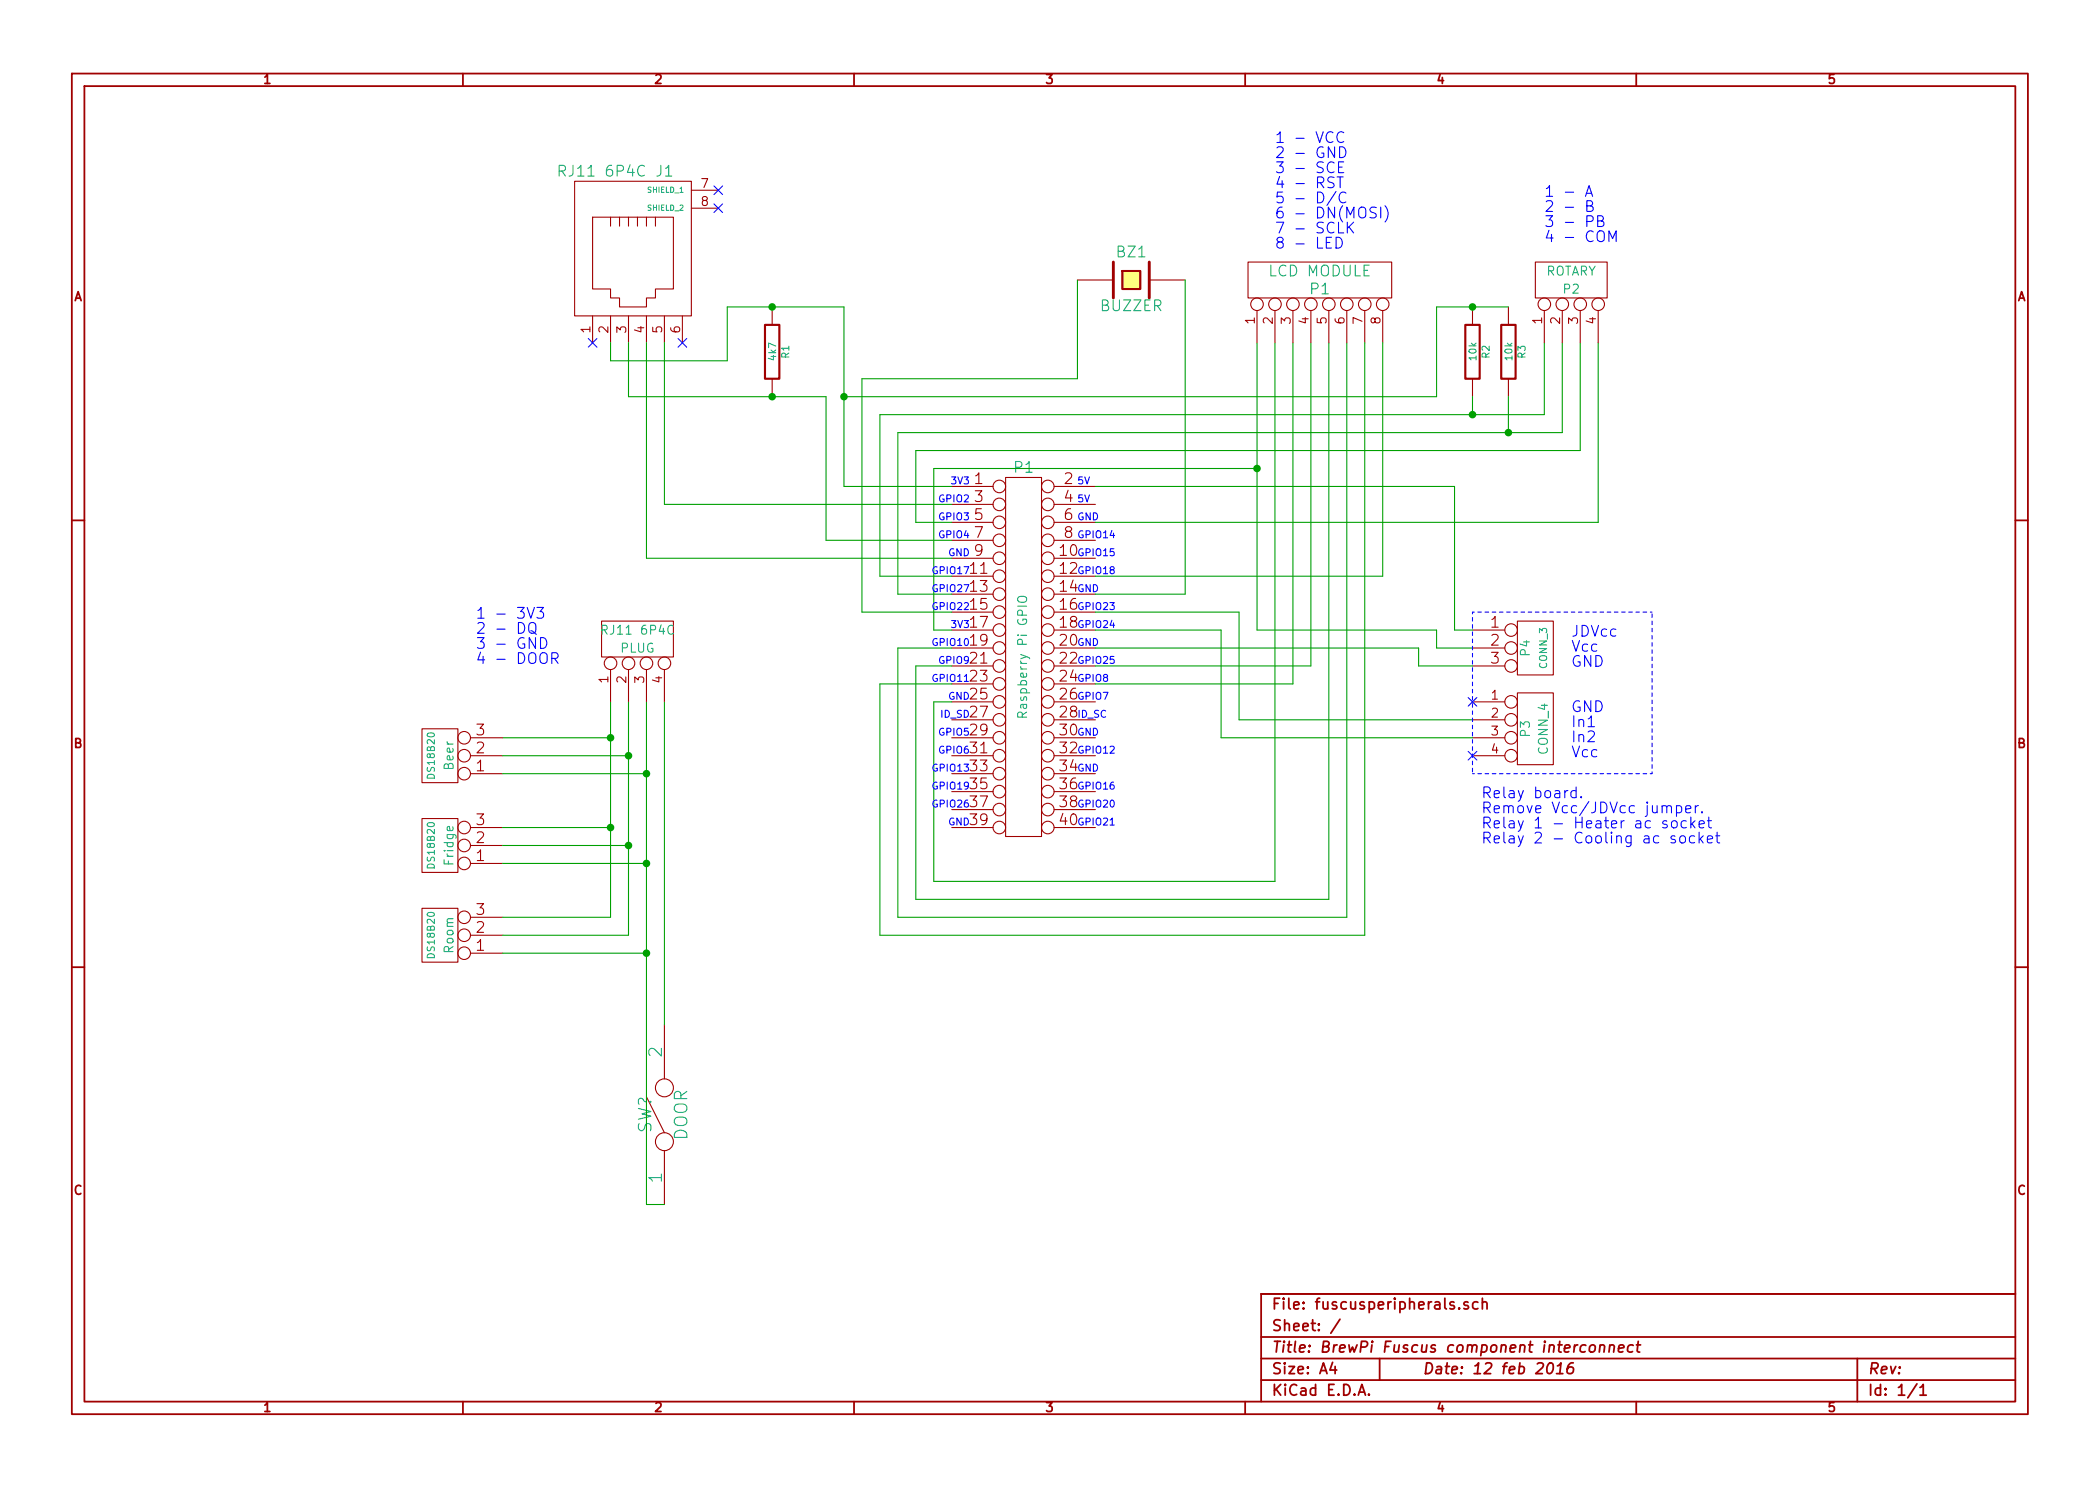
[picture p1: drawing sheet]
<svg xmlns="http://www.w3.org/2000/svg" width="297mm" height="210mm" viewBox="0 0 297 210" stroke-linecap="round" stroke-linejoin="round" font-family="sans-serif">
<g fill="none" stroke="#a00000" stroke-width=".25">
<path d="M10.2 10.4h276.6v189.7h-276.6zM11.9 12.2h273.2v186.1h-273.2zM65.5 10.4v1.8M120.8 10.4v1.8M176.1 10.4v1.8M231.4 10.4v1.8M10.2 73.6h1.7M285.1 73.6h1.7M10.2 136.8h1.7M285.1 136.8h1.7M65.5 198.3v1.8M120.8 198.3v1.8"/>
<path d="M176.1 198.3v1.8M178.4 189.2h106.7M178.4 195.3h106.7M178.4 192.2h106.7M188.5 192.8l-.4 1h1M188.8 193.3v1.1M189.5 186.7l-1.3 1.9M192.1 197.4l.5-1.5 .5 1.5M192.3 197h.7M193.6 197.3h.1l-.1 .1-.1-.1h.1v.1M195.1 192.2v3.1M205.7 184.3l-.4-.1-.2 .2 .1 .2 .5 .2v.1v.2l-.2 .1-.4-.1"/>
<path d="M206.4 185.1h.1l-.1 .1-.1-.1h.1v.1M207.6 184.3l-.3-.1-.2 .2v.2l.5 .2 .1 .1-.1 .2-.1 .1-.4-.1M209 184.3a.48 .48 0 0 0-.6 0l-.1 .6a.48 .48 0 0 0 .7 .2M209.7 184.3a.38 .38 0 0 1 .6 .1v.8M209.7 183.7v1.5M219.1 192.9a.34 .34 0 0 1 .6 .2 .87 .87 0 0 1-.6 1.3l-.2-.1a1.13 1.13 0 0 1 .2-1.4zM220.2 194.4h.9M220.3 193.3l.5-.5-.2 1.6M222.5 192.8a.72 .72 0 0 0-.8 .7v.7a.52 .52 0 0 0 .8-.1v-.5a.49 .49 0 0 0-.8 .1M224.3 190.4a.51 .51 0 0 0-.8 .2v.6a.53 .53 0 0 0 .7 0M224.9 190.4a.39 .39 0 0 1 .5-.1 .39 .39 0 0 1 .3 .3l-.2 .6a.41 .41 0 0 1-.7-.2zM226.3 190.4a.38 .38 0 0 1 .7 .1l-.1 .8"/>
<path d="M226.3 190.3l-.1 1M227.7 190.4a.38 .38 0 0 1 .6 .1l-.1 .8M227.7 190.3l-.1 1M228.9 190.8l.8-.1-.1-.3-.1-.1-.4 .1-.2 .7 .2 .2 .4-.1M231 190.4a.51 .51 0 0 0-.7 .2v.6a.53 .53 0 0 0 .6 0M231.4 198.3v1.8M231.5 190.3h.6M231.7 189.8l-.1 1.3v.1l.3 .1M262.7 192.2v6.1M271.1 195.8l-1.3 2M271.6 196.3l.4-.4v1.5M271.6 197.4h.9"/>
<path d="M285.1 183.1h-106.7v15.2"/>
</g>
<g fill="none" stroke="#a00000" stroke-width=".15">
<path d="M81.3 25.6h16.5v19.1h-16.5zM83.8 30.7h11.4v10.2h-2.5v1.3h-1.3v1.2h-3.8v-1.2h-1.2v-1.3h-2.6zM86.4 30.7v1.3M87.6 30.7v1.3M88.9 30.7v1.3M90.2 30.7v1.3M91.4 30.7v1.3M92.7 30.7v1.3M97.8 26.9h3.8M97.8 29.5h3.8M152.4 39.6h5.1M162.6 39.6h5"/>
<path d="M176.5 37.1h20.3v5.1h-20.3zM217.2 37.1h10.1v5.1h-10.1zM83.8 44.7v3.8M86.4 44.7v3.8M88.9 44.7v3.8M91.4 44.7v3.8M94 44.7v3.8M96.5 44.7v3.8M109.2 43.4v2.6M109.2 53.6v2.5M177.8 43.9v4.6M180.3 43.9v4.6"/>
<path d="M182.9 43.9v4.6M185.4 43.9v4.6M188 43.9v4.6M190.5 43.9v4.6M193 43.9v4.6M195.6 43.9v4.6M208.3 43.4v2.6M208.3 53.6v2.5M213.4 43.4v2.6M213.4 53.6v2.5M218.4 43.9v4.6M221 43.9v4.6"/>
<path d="M223.5 43.9v4.6M226.1 43.9v4.6M134.6 68.8h5.9M134.6 71.4h5.9M134.6 73.9h5.9M134.6 76.4h5.9M134.6 79h5.9M142.2 67.6h5.1v50.8h-5.1zM149.1 68.8h5.8M149.1 71.4h5.8M149.1 73.9h5.8M149.1 76.4h5.8"/>
<path d="M149.1 79h5.8M85.1 87.9h10.1v5.1h-10.1zM86.4 94.7v4.6M88.9 94.7v4.6M91.4 94.7v4.6M94 94.7v4.6M134.6 91.7h5.9M134.6 81.5h5.9M134.6 94.2h5.9M134.6 84.1h5.9M134.6 96.8h5.9M134.6 86.6h5.9"/>
<path d="M134.6 99.3h5.9M134.6 89.1h5.9M149.1 91.7h5.8M149.1 81.5h5.8M149.1 94.2h5.8M149.1 84.1h5.8M149.1 96.8h5.8M149.1 86.6h5.8M149.1 99.3h5.8M149.1 89.1h5.8M208.3 91.7h4.6M208.3 94.2h4.6"/>
<path d="M208.3 99.3h4.6M208.3 89.1h4.6M214.6 87.9h5.1v7.6h-5.1zM214.6 98h5.1v10.2h-5.1zM59.7 103.1h5.1v7.6h-5.1zM59.7 115.8h5.1v7.6h-5.1zM66.5 104.4h4.6M66.5 117.1h4.6M66.5 106.9h4.6M66.5 109.5h4.6M66.5 119.6h4.6M134.6 104.4h5.9"/>
<path d="M134.6 117.1h5.9M134.6 106.9h5.9M134.6 109.5h5.9M134.6 112h5.9M134.6 101.8h5.9M134.6 114.5h5.9M149.1 104.4h5.8M149.1 117.1h5.8M149.1 106.9h5.8M149.1 109.5h5.8M149.1 112h5.8M149.1 101.8h5.8"/>
<path d="M149.1 114.5h5.8M208.3 104.4h4.6M208.3 106.9h4.6M208.3 101.8h4.6M59.7 128.5h5.1v7.6h-5.1zM66.5 122.2h4.6M66.5 134.9h4.6M66.5 132.3h4.6M66.5 129.8h4.6M91.4 155.2l2.6 5.1M94 145v7.6M94 162.8v7.6"/>
<circle cx="177.8" cy="43" r=".89"/>
<circle cx="180.3" cy="43" r=".89"/>
<circle cx="182.9" cy="43" r=".89"/>
<circle cx="185.4" cy="43" r=".89"/>
<circle cx="188" cy="43" r=".89"/>
<circle cx="190.5" cy="43" r=".89"/>
<circle cx="193" cy="43" r=".89"/>
<circle cx="195.6" cy="43" r=".89"/>
<circle cx="218.4" cy="43" r=".89"/>
<circle cx="221" cy="43" r=".89"/>
<circle cx="223.5" cy="43" r=".89"/>
<circle cx="226.1" cy="43" r=".89"/>
<circle cx="141.4" cy="71.4" r=".89"/>
<circle cx="141.4" cy="79" r=".89"/>
<circle cx="141.4" cy="73.9" r=".89"/>
<circle cx="141.4" cy="68.8" r=".89"/>
<circle cx="141.4" cy="76.4" r=".89"/>
<circle cx="148.2" cy="68.8" r=".89"/>
<circle cx="148.2" cy="79" r=".89"/>
<circle cx="148.2" cy="73.9" r=".89"/>
<circle cx="148.2" cy="76.4" r=".89"/>
<circle cx="148.2" cy="71.4" r=".89"/>
<circle cx="86.4" cy="93.8" r=".89"/>
<circle cx="88.9" cy="93.8" r=".89"/>
<circle cx="91.4" cy="93.8" r=".89"/>
<circle cx="94" cy="93.8" r=".89"/>
<circle cx="141.4" cy="86.6" r=".89"/>
<circle cx="141.4" cy="84.1" r=".89"/>
<circle cx="141.4" cy="99.3" r=".89"/>
<circle cx="141.4" cy="89.1" r=".89"/>
<circle cx="141.4" cy="81.5" r=".89"/>
<circle cx="141.4" cy="91.7" r=".89"/>
<circle cx="141.4" cy="94.2" r=".89"/>
<circle cx="141.4" cy="96.8" r=".89"/>
<circle cx="148.2" cy="94.2" r=".89"/>
<circle cx="148.2" cy="81.5" r=".89"/>
<circle cx="148.2" cy="86.6" r=".89"/>
<circle cx="148.2" cy="91.7" r=".89"/>
<circle cx="148.2" cy="96.8" r=".89"/>
<circle cx="148.2" cy="89.1" r=".89"/>
<circle cx="148.2" cy="84.1" r=".89"/>
<circle cx="148.2" cy="99.3" r=".89"/>
<circle cx="213.7" cy="91.7" r=".89"/>
<circle cx="213.7" cy="89.1" r=".89"/>
<circle cx="213.7" cy="94.2" r=".89"/>
<circle cx="213.7" cy="99.3" r=".89"/>
<circle cx="65.7" cy="117.1" r=".89"/>
<circle cx="65.7" cy="106.9" r=".89"/>
<circle cx="65.7" cy="109.5" r=".89"/>
<circle cx="65.7" cy="104.4" r=".89"/>
<circle cx="65.7" cy="119.6" r=".89"/>
<circle cx="141.4" cy="106.9" r=".89"/>
<circle cx="141.4" cy="109.5" r=".89"/>
<circle cx="141.4" cy="117.1" r=".89"/>
<circle cx="141.4" cy="112" r=".89"/>
<circle cx="141.4" cy="114.5" r=".89"/>
<circle cx="141.4" cy="101.8" r=".89"/>
<circle cx="141.4" cy="104.4" r=".89"/>
<circle cx="148.2" cy="106.9" r=".89"/>
<circle cx="148.2" cy="104.4" r=".89"/>
<circle cx="148.2" cy="112" r=".89"/>
<circle cx="148.2" cy="101.8" r=".89"/>
<circle cx="148.2" cy="114.5" r=".89"/>
<circle cx="148.2" cy="117.1" r=".89"/>
<circle cx="148.2" cy="109.5" r=".89"/>
<circle cx="213.7" cy="104.4" r=".89"/>
<circle cx="213.7" cy="106.9" r=".89"/>
<circle cx="213.7" cy="101.8" r=".89"/>
<circle cx="65.7" cy="132.3" r=".89"/>
<circle cx="65.7" cy="129.8" r=".89"/>
<circle cx="65.7" cy="134.9" r=".89"/>
<circle cx="65.7" cy="122.2" r=".89"/>
<circle cx="94" cy="153.9" r="1.27"/>
<circle cx="94" cy="161.5" r="1.27"/>
</g>
<path d="M91.2 23.5a.63 .63 0 0 0-.8 0 .63 .63 0 0 0-.2 .8 .6 .6 0 0 0 .3 .5 .6 .6 0 0 0 .7 0M95.2 88.6a.5 .5 0 0 0-.6 0 .5 .5 0 0 0-.1 .6 .45 .45 0 0 0 .2 .5 .45 .45 0 0 0 .5-.1M144 84.6a.79 .79 0 0 1 1.2 .1v.3a.86 .86 0 0 1-1.3-.1zM144.6 101.5v-.6l-.2-.1h-.3l-.2 .2v.5h1.3" fill="none" stroke="#00a0a0" stroke-width=".15"/>
<path d="M101 26.3l1.2 1.2M101 28.8l1.2 1.3M102.2 26.3l-1.2 1.2M102.2 28.8l-1.2 1.3M83.2 47.9l1.2 1.2M84.4 47.9l-1.2 1.2M95.9 47.9l1.2 1.2M97.1 47.9l-1.2 1.2M207.7 98.7l1.2 1.2M208.9 98.7l-1.2 1.2M207.7 106.3l1.2 1.2M208.9 106.3l-1.2 1.2" fill="none" stroke="#0000c0" stroke-width=".15"/>
<path d="M158.7 38.3h2.6v2.6h-2.6zM108.2 46h2v7.6h-2zM207.3 46h2v7.6h-2zM212.3 46h2.1v7.6h-2.1z" fill="none" stroke="#a00000" stroke-width=".3"/>
<g fill="none" stroke="#00f" stroke-width=".15">
<path d="M188.5 18.8a.63 .63 0 0 0-.7 0 .63 .63 0 0 0-.2 .7 .6 .6 0 0 0 .3 .6 .6 .6 0 0 0 .6-.1M190.1 18.8a.63 .63 0 0 0-.8 0 .63 .63 0 0 0-.2 .7 .6 .6 0 0 0 .3 .6 .6 .6 0 0 0 .7-.1M188.3 33.6h-.7v1.5h.7M188.7 23.1a.63 .63 0 0 0-.8-.1 .63 .63 0 0 0-.2 .8 .6 .6 0 0 0 .3 .6 .6 .6 0 0 0 .7-.1M188.7 25.1a.62 .62 0 0 0-.8 .1 .36 .36 0 0 0 .2 .6l.3 .1a.36 .36 0 0 1 .3 .3 .36 .36 0 0 1-.3 .4l-.6-.1M188.8 20.8v1.5l-.9-1.5v1.5M189 33.6a.77 .77 0 0 1 .9 .7 .77 .77 0 0 1-.9 .8zM189 27.1l-1.3 2M189.1 25h.9M189.3 31.4v1.6h.8M189.3 23.6h.5M189.5 20.8a.77 .77 0 0 1 .9 .7 .77 .77 0 0 1-.9 .8z"/>
<path d="M189.6 25v1.6M190.1 22.9h-.8v1.5h.8M190.4 27.3a.63 .63 0 0 0-.8 0 .63 .63 0 0 0-.2 .8 .6 .6 0 0 0 .3 .5 .6 .6 0 0 0 .7 0M190.6 31.4v1.6M190.8 32.1l.7 .9M191.5 31.4l-.9 .9M194.7 29.4a.62 .62 0 0 0-.8 .1 .36 .36 0 0 0 .2 .5l.3 .1a.36 .36 0 0 1 .3 .4 .36 .36 0 0 1-.3 .3h-.6M195.3 29.3v1.5M195.9 29.1a1.75 1.75 0 0 1 0 2.3M218.7 30.5h.9l-.5 .6a.42 .42 0 0 1 .5 .3v.4l-.1 .2h-.6l-.2-.1M221.4 31.5h1.2M224.3 27.8l.5-1.5 .5 1.5"/>
<path d="M224.4 27.4h.7M224.5 29.1h.6a.36 .36 0 0 0 .2-.4 .36 .36 0 0 0-.3-.3h-.5v1.5h.5l.3-.1a.4 .4 0 0 0-.1-.6l-.2-.1M224.5 31.3h.5a.42 .42 0 0 0 .4-.4 .42 .42 0 0 0-.4-.4h-.5v1.5M226 31.3l.6-.1a.36 .36 0 0 0 .2-.4 .36 .36 0 0 0-.3-.3h-.5v1.5h.6l.2-.1a.4 .4 0 0 0-.1-.6h-.2M227.6 34.2v-1.5l.5 1.1 .5-1.1v1.5M74.6 85.9l.5 1.6 .5-1.6M74.9 88.3a.5 .5 0 0 1 .5-.2 .5 .5 0 0 1 .4 .5l-.1 .8a.53 .53 0 0 1-.6 .2 .53 .53 0 0 1-.3-.5zM75.1 89.2l.3 .1 .5 .5M75.7 90.2v1.5l-.8-1.5v1.5M75.9 85.9h1l-.5 .6a.42 .42 0 0 1 .5 .3v.4l-.2 .2-.6 .1-.2-.2M76.5 90.2a.77 .77 0 0 1 .8 .8 .77 .77 0 0 1-.8 .7zM78.1 93.2h.5a.42 .42 0 0 0 .4-.4 .42 .42 0 0 0-.4-.5h-.5v1.6"/>
<path d="M78.4 93.2l.5 .7M157 116.7h.6M222.9 111.9a.48 .48 0 0 0-.6 .1l-.1 .6a.48 .48 0 0 0 .7 .2M222.9 111.3v1.6M223.6 112.7l.1 .1-.1 .1v-.1v-.1v.2M224.6 102.8h.9M235.8 116.2l-.4-.1-.2 .3 .1 .2 .5 .1v.2v.2h-.2h-.4M236.5 116.3a.42 .42 0 0 1 .4-.2 .42 .42 0 0 1 .3 .3v.5a.43 .43 0 0 1-.4 .3 .43 .43 0 0 1-.4-.3zM236.9 118.3h-.3l-.3 .2 .1 .2 .5 .1 .1 .2-.1 .2-.1 .1-.5-.1M237.1 114.1a.48 .48 0 0 1 .7 0l.1 .6a.48 .48 0 0 1-.8 .2M237.1 114v1.5M237.7 118.4a.42 .42 0 0 1 .4-.1 .42 .42 0 0 1 .3 .3v.4a.43 .43 0 0 1-.4 .3 .43 .43 0 0 1-.4-.3z"/>
<path d="M238.4 114.5l.8-.1-.1-.3-.4-.1-.3 .2 .1 .7 .2 .1 .4-.1M238.5 116.2a.48 .48 0 0 0-.6 .1l-.1 .6a.48 .48 0 0 0 .7 .2M239.2 115.6v1.5M239.3 116.6l.5 .5M239.7 118.3a.48 .48 0 0 0-.7 .1v.6a.48 .48 0 0 0 .7 .2M239.8 116.1l-.6 .6M239.8 114v1M240.2 114l-.2 .1-.2 .2M240.3 116.6l.8-.1-.1-.3-.4-.1-.3 .3 .1 .7h.2h.4M240.3 117.7v1.6M240.5 118.7l.4 .6M240.7 114.9h.1l-.1 .1v-.1v.1"/>
<path d="M240.9 118.3l-.6 .5M241.5 118.8l.7-.2v-.3h-.5l-.2 .2 .1 .7 .1 .1 .5-.1M241.5 116.1h.6M241.7 115.6v1.3l.1 .2h.3M242.7 118.3h.6M242.9 117.7v1.4l.1 .1 .3 .1"/>
</g>
<g fill="none" stroke="#00a000" stroke-width=".15">
<path d="M152.4 39.6v14h-30.5v33h12.7M167.6 39.6v44.5h-12.7M86.4 48.5v2.5h16.5v-7.6h16.5v25.4h15.2M88.9 48.5v7.6h27.9v20.3h17.8M91.4 48.5v30.5h43.2M94 48.5v22.9h40.6M177.8 48.5v40.6h25.4v2.6h5.1M180.3 48.5v76.2h-48.2v-25.4h2.5M182.9 48.5v48.3h-28M185.4 48.5v45.7h-30.5M188 48.5v78.7h-58.5v-33h5.1M190.5 48.5v81.3h-63.5v-38.1h7.6"/>
<path d="M193 48.5v83.8h-68.5v-35.5h10.1M195.6 48.5v33h-40.7M208.3 56.1v2.6M213.4 56.1v5.1M213.4 43.4h-10.2v12.7h-83.8M218.4 48.5v10.2h-93.9v22.8h10.1M221 48.5v12.7h-94v22.9h7.6M223.5 48.5v15.2h-94v10.2h5.1M226.1 48.5v25.4h-71.2M154.9 68.8h50.8v20.3h2.6M177.8 66.3h-45.7v22.8h2.5M86.4 99.3v30.5h-15.3"/>
<path d="M88.9 99.3v33h-17.8M91.4 99.3v71.1h2.6M94 99.3v45.7M154.9 91.7h45.8v2.5h7.6M154.9 89.1h17.8v15.3h35.6M154.9 86.6h20.4v15.2h33M71.1 104.4h15.3M71.1 109.5h20.3M71.1 119.6h17.8M71.1 106.9h17.8M71.1 117.1h15.3M71.1 122.2h20.3"/>
<path d="M71.1 134.9h20.3"/>
</g>
<g fill="#00a000" stroke="#00a000" stroke-width=".25">
<circle cx="177.8" cy="66.3" r=".41"/>
<circle cx="109.2" cy="56.1" r=".41"/>
<circle cx="109.2" cy="43.4" r=".41"/>
<circle cx="213.4" cy="61.2" r=".41"/>
<circle cx="208.3" cy="58.7" r=".41"/>
<circle cx="208.3" cy="43.4" r=".41"/>
<circle cx="91.4" cy="109.5" r=".41"/>
<circle cx="91.4" cy="122.2" r=".41"/>
<circle cx="91.4" cy="134.9" r=".41"/>
<circle cx="88.9" cy="119.6" r=".41"/>
<circle cx="88.9" cy="106.9" r=".41"/>
<circle cx="86.4" cy="117.1" r=".41"/>
<circle cx="86.4" cy="104.4" r=".41"/>
<circle cx="119.4" cy="56.1" r=".41"/>
</g>
<path d="M208.3 86.6v22.9M233.7 86.6h-25.4M208.3 109.5h25.4M233.7 109.5v-22.9" fill="none" stroke="#00f" stroke-width=".15" stroke-dasharray=".5" stroke-dashoffset=".3"/>
<path d="M157.5 37.1v5.1M162.6 37.1v5.1" fill="none" stroke="#a00000" stroke-width=".41"/>
<path d="M158.7 38.3h2.6v2.6h-2.6z" fill="#ffff80" stroke="#ffff80" stroke-width=".25"/>
<g font-size="2.5" fill="#00a0a0">
<text x="93.7" y="149.5" transform="rotate(-90 93.7 149.5)">2</text>
<text x="92.3" y="160.4" transform="rotate(-90 92.3 160.4)">SW?</text>
<text x="97.3" y="161.4" transform="rotate(-90 97.3 161.4)">DOOR</text>
<text x="93.7" y="167.3" transform="rotate(-90 93.7 167.3)">1</text>
</g>
<g font-size="2.1" fill="#00f">
<text x="180.3" y="20.3">1 - VCC</text>
<text x="180.3" y="22.4">2 - GND</text>
<text x="180.3" y="24.6">3 - SCE</text>
<text x="180.3" y="26.7">4 - RST</text>
<text x="180.3" y="28.8">5 - D/C</text>
<text x="218.4" y="27.9">1 - A</text>
<text x="180.3" y="31">6 - DN(MOSI)</text>
<text x="180.3" y="33.1">7 - SCLK</text>
<text x="180.3" y="35.2">8 - LED</text>
<text x="218.4" y="30.1">2 - B</text>
<text x="218.4" y="34.3">4 - COM</text>
<text x="67.3" y="87.6">1 - 3V3</text>
<text x="67.3" y="89.8">2 - DQ</text>
<text x="67.3" y="91.9">3 - GND</text>
<text x="67.3" y="94">4 - DOOR</text>
<text x="222.2" y="90.2">JDVcc</text>
<text x="222.2" y="92.3">Vcc</text>
<text x="222.2" y="94.4">GND</text>
<text x="150" y="101.6">28</text>
<text x="222.2" y="100.8">GND</text>
<text x="222.2" y="103">In1</text>
<text x="222.2" y="105.1">In2</text>
<text x="222.2" y="107.2">Vcc</text>
<text x="209.5" y="113">Relay board.</text>
<text x="209.5" y="115.2">Remove Vcc/JDVcc jumper.</text>
<text x="209.5" y="117.3">Relay 1 - Heater ac socket</text>
<text x="209.5" y="119.4">Relay 2 - Cooling ac socket</text>
</g>
<g font-size="2.1" fill="#00a0a0">
<text x="79.6" y="25.1">RJ11 6P4C</text>
<text x="92.8" y="25.1">J1</text>
<text x="158" y="36.5">BZ1</text>
<text x="179.6" y="39.2">LCD MODULE</text>
<text x="185.4" y="41.7">P1</text>
<text x="155.7" y="44.1">BUZZER</text>
<text x="143.5" y="67">P1</text>
</g>
<g font-size="2.1" fill="#a00000">
<text x="137.8" y="68.6">1</text>
<text x="137.8" y="71.1">3</text>
<text x="150.5" y="68.6">2</text>
<text x="150.5" y="71.1">4</text>
<text x="137.8" y="73.7">5</text>
<text x="137.8" y="76.2">7</text>
<text x="150.5" y="73.7">6</text>
<text x="150.5" y="76.2">8</text>
<text x="137.3" y="81.3">11</text>
<text x="137.3" y="83.8">13</text>
<text x="137.8" y="78.7">9</text>
<text x="150" y="78.7">10</text>
<text x="150" y="81.3">12</text>
<text x="150" y="83.8">14</text>
<text x="137.3" y="86.4">15</text>
<text x="137.3" y="88.9">17</text>
<text x="150" y="86.4">16</text>
<text x="150" y="88.9">18</text>
<text x="210.9" y="88.9">1</text>
<text x="137.3" y="94">21</text>
<text x="137.3" y="91.4">19</text>
<text x="150" y="91.4">20</text>
<text x="150" y="94">22</text>
<text x="210.9" y="91.4">2</text>
<text x="210.9" y="94">3</text>
<text x="137.3" y="96.5">23</text>
<text x="137.3" y="99.1">25</text>
<text x="137.3" y="101.6">27</text>
<text x="150" y="96.5">24</text>
<text x="150" y="99.1">26</text>
<text x="67.4" y="106.7">2</text>
<text x="67.4" y="104.1">3</text>
<text x="137.3" y="106.7">31</text>
<text x="137.3" y="104.1">29</text>
<text x="150" y="104.1">30</text>
<text x="150" y="106.7">32</text>
<text x="67.4" y="109.2">1</text>
<text x="137.3" y="109.2">33</text>
<text x="137.3" y="111.8">35</text>
<text x="150" y="109.2">34</text>
<text x="150" y="111.8">36</text>
<text x="67.4" y="119.4">2</text>
<text x="67.4" y="116.8">3</text>
<text x="137.3" y="114.3">37</text>
<text x="137.3" y="116.8">39</text>
<text x="150" y="116.8">40</text>
<text x="150" y="114.3">38</text>
<text x="67.4" y="121.9">1</text>
<text x="67.4" y="129.5">3</text>
<text x="67.4" y="134.6">1</text>
<text x="67.4" y="132.1">2</text>
<text x="179.9" y="185.4">File: fuscusperipherals.sch</text>
<text x="179.9" y="191.5">Title: BrewPi Fuscus component interconnect</text>
<text x="179.9" y="188.4">Sheet: /</text>
<text x="179.9" y="197.6">KiCad E.D.A.</text>
<text x="179.9" y="194.5">Size: A4</text>
<text x="201.2" y="194.5">Date: 12 feb 2016</text>
<text x="264.2" y="194.5">Rev:</text>
<text x="264.2" y="197.6">Id: 1/1</text>
</g>
<g font-size="1.8" fill="#a00000">
<text x="37.3" y="11.9">1</text>
<text x="92.7" y="11.9">2</text>
<text x="148" y="11.9">3</text>
<text x="203.3" y="11.9">4</text>
<text x="258.6" y="11.9">5</text>
<text x="99.2" y="26.7">7</text>
<text x="99.2" y="29.2">8</text>
<text x="10.4" y="42.7">A</text>
<text x="83.6" y="47.1" transform="rotate(-90 83.6 47.1)">1</text>
<text x="86.1" y="47.1" transform="rotate(-90 86.1 47.1)">2</text>
<text x="88.6" y="47.1" transform="rotate(-90 88.6 47.1)">3</text>
<text x="91.2" y="47.1" transform="rotate(-90 91.2 47.1)">4</text>
<text x="93.7" y="47.1" transform="rotate(-90 93.7 47.1)">5</text>
<text x="96.3" y="47.1" transform="rotate(-90 96.3 47.1)">6</text>
<text x="177.5" y="45.8" transform="rotate(-90 177.5 45.8)">1</text>
<text x="180.1" y="45.8" transform="rotate(-90 180.1 45.8)">2</text>
<text x="182.6" y="45.8" transform="rotate(-90 182.6 45.8)">3</text>
<text x="185.2" y="45.8" transform="rotate(-90 185.2 45.8)">4</text>
<text x="187.7" y="45.8" transform="rotate(-90 187.7 45.8)">5</text>
<text x="190.2" y="45.8" transform="rotate(-90 190.2 45.8)">6</text>
<text x="192.8" y="45.8" transform="rotate(-90 192.8 45.8)">7</text>
<text x="195.3" y="45.8" transform="rotate(-90 195.3 45.8)">8</text>
<text x="218.2" y="45.8" transform="rotate(-90 218.2 45.8)">1</text>
<text x="220.7" y="45.8" transform="rotate(-90 220.7 45.8)">2</text>
<text x="223.3" y="45.8" transform="rotate(-90 223.3 45.8)">3</text>
<text x="225.8" y="45.8" transform="rotate(-90 225.8 45.8)">4</text>
<text x="285.3" y="42.7">A</text>
<text x="86.1" y="96.6" transform="rotate(-90 86.1 96.6)">1</text>
<text x="88.6" y="96.6" transform="rotate(-90 88.6 96.6)">2</text>
<text x="91.2" y="96.6" transform="rotate(-90 91.2 96.6)">3</text>
<text x="93.7" y="96.6" transform="rotate(-90 93.7 96.6)">4</text>
<text x="211" y="99.1">1</text>
<text x="211" y="101.6">2</text>
<text x="10.4" y="105.9">B</text>
<text x="211" y="104.1">3</text>
<text x="211" y="106.7">4</text>
<text x="285.3" y="105.9">B</text>
<text x="10.4" y="169.1">C</text>
<text x="285.3" y="169.1">C</text>
<text x="37.3" y="199.8">1</text>
<text x="92.7" y="199.8">2</text>
<text x="148" y="199.8">3</text>
<text x="203.3" y="199.8">4</text>
<text x="258.6" y="199.8">5</text>
</g>
<g font-size="1.8" fill="#00a0a0">
<text x="218.5" y="39.1">ROTARY</text>
<text x="221.2" y="41.6">P2</text>
<text x="85.6" y="89.9">RJ11 6P4C</text>
<text x="87.7" y="92.4">PLUG</text>
<text x="216.5" y="92.8" transform="rotate(-90 216.5 92.8)">P4</text>
<text x="145.3" y="100.9" transform="rotate(-90 145.3 100.9)">Raspberry Pi GPIO</text>
<text x="216.5" y="104.2" transform="rotate(-90 216.5 104.2)">P3</text>
<text x="219" y="106.7" transform="rotate(-90 219 106.7)">CONN_4</text>
<text x="64.2" y="108.9" transform="rotate(-90 64.2 108.9)">Beer</text>
<text x="64.2" y="122.3" transform="rotate(-90 64.2 122.3)">Fridge</text>
<text x="64.2" y="134.8" transform="rotate(-90 64.2 134.8)">Room</text>
</g>
<g font-size="1.4" fill="#00a0a0">
<text x="109.8" y="50.9" transform="rotate(-90 109.8 50.9)">4k7</text>
<text x="111.7" y="50.7" transform="rotate(-90 111.7 50.7)">R1</text>
<text x="208.9" y="50.9" transform="rotate(-90 208.9 50.9)">10k</text>
<text x="210.7" y="50.7" transform="rotate(-90 210.7 50.7)">R2</text>
<text x="214" y="50.9" transform="rotate(-90 214 50.9)">10k</text>
<text x="215.8" y="50.7" transform="rotate(-90 215.8 50.7)">R3</text>
<text x="218.9" y="94.6" transform="rotate(-90 218.9 94.6)">CONN_3</text>
<text x="61.5" y="110" transform="rotate(-90 61.5 110)">DS18B20</text>
<text x="61.5" y="122.7" transform="rotate(-90 61.5 122.7)">DS18B20</text>
<text x="61.5" y="135.4" transform="rotate(-90 61.5 135.4)">DS18B20</text>
</g>
<g font-size="1.4" fill="#00f">
<text x="132.9" y="71.1">GPIO2</text>
<text x="134.7" y="68.6">3V3</text>
<text x="152.4" y="68.6">5V</text>
<text x="152.4" y="71.1">5V</text>
<text x="132.9" y="73.7">GPIO3</text>
<text x="132.9" y="76.2">GPIO4</text>
<text x="152.4" y="73.7">GND</text>
<text x="152.4" y="76.2">GPIO14</text>
<text x="132.2" y="81.3">GPIO17</text>
<text x="132.2" y="83.8">GPIO27</text>
<text x="134.1" y="78.7">GND</text>
<text x="152.4" y="78.7">GPIO15</text>
<text x="152.4" y="81.3">GPIO18</text>
<text x="152.4" y="83.8">GND</text>
<text x="132.2" y="86.4">GPIO22</text>
<text x="134.7" y="88.9">3V3</text>
<text x="152.4" y="86.4">GPIO23</text>
<text x="152.4" y="88.9">GPIO24</text>
<text x="132.2" y="91.4">GPIO10</text>
<text x="132.9" y="94">GPIO9</text>
<text x="152.4" y="91.4">GND</text>
<text x="152.4" y="94">GPIO25</text>
<text x="132.2" y="96.5">GPIO11</text>
<text x="133.1" y="101.6">ID_SD</text>
<text x="134.1" y="99.1">GND</text>
<text x="152.4" y="96.5">GPIO8</text>
<text x="152.4" y="99.1">GPIO7</text>
<text x="152.4" y="101.6">ID_SC</text>
<text x="132.9" y="104.1">GPIO5</text>
<text x="132.9" y="106.7">GPIO6</text>
<text x="152.4" y="104.1">GND</text>
<text x="152.4" y="106.7">GPIO12</text>
<text x="132.2" y="109.2">GPIO13</text>
<text x="132.2" y="111.8">GPIO19</text>
<text x="152.4" y="109.2">GND</text>
<text x="152.4" y="111.8">GPIO16</text>
<text x="132.2" y="114.3">GPIO26</text>
<text x="134.1" y="116.8">GND</text>
<text x="152.4" y="114.3">GPIO20</text>
<text x="152.4" y="116.8">GPIO21</text>
</g>
<g font-size="1.1" fill="#00a0a0">
<text x="91.7" y="27.3">SHIELD_1</text>
<text x="91.7" y="29.8">SHIELD_2</text>
</g>
</svg>
